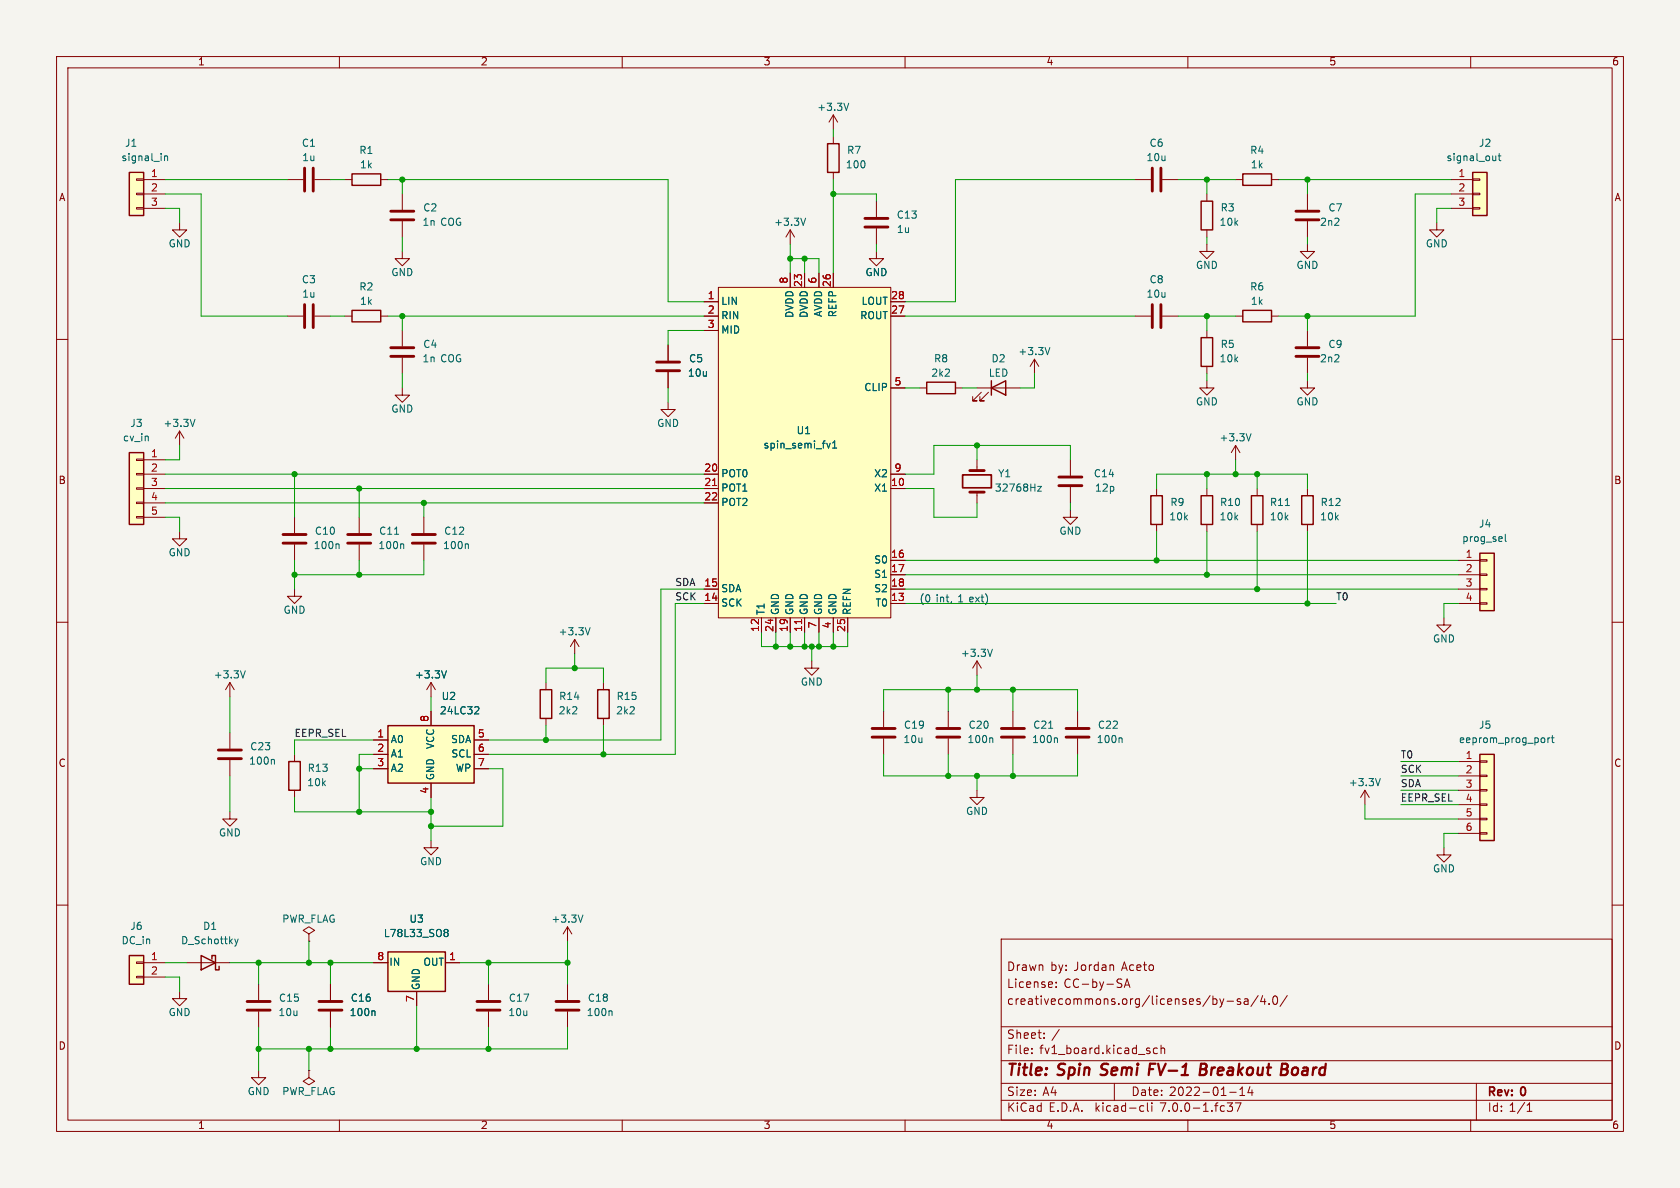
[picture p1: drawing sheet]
<svg xmlns="http://www.w3.org/2000/svg" width="297mm" height="210mm" viewBox="0 0 297 210" stroke-linecap="round" stroke-linejoin="round" font-family="sans-serif">
<path d="M0 0h297v210h-297z" fill="#f5f4ef" stroke="#f5f4ef" stroke-width=".18"/>
<g fill="none" stroke="#840000" stroke-width=".18">
<path d="M10 10h277v190h-277zM12 12h273v186h-273zM60 10v2M110 10v2M160 10v2M210 10v2M260 10v2M24.1 36.7h1.3v.3h-1.3zM24.1 34.2h1.3v.2h-1.3zM24.1 31.6h1.3v.3h-1.3zM25.4 31.8h3.8M25.4 34.3h3.8"/>
<path d="M25.4 36.8h3.8M31.7 39.4v1.2h1.3l-1.3 1.3-1.2-1.3h1.2M50.8 31.8h2.8M55.6 31.8h2.8M61 31.8h1.2M67.3 31.8h1.3M71.1 34.3v2.8M71.1 39.1v2.8M147.3 20.3v2.6M147.3 24.1v1.3M147.3 30.5v1.3M147.3 20.3l-.7 1.3"/>
<path d="M147.3 20.3l.8 1.3M154.9 35.6v2.8M200.7 31.8h2.8M205.5 31.8h2.8M213.4 34.3v1.3M218.4 31.8h1.3M224.8 31.8h1.3M231.1 34.3v2.8M231.1 39.1v2.8M254 39.4v1.2h-1.3l1.3 1.3 1.3-1.3h-1.3M256.5 31.8h3.8M256.5 34.3h3.8"/>
<path d="M256.5 36.8h3.8M260.3 36.7h1.3v.3h-1.3zM260.3 34.2h1.3v.2h-1.3zM260.3 31.6h1.3v.3h-1.3zM10 60h2M50.8 55.9h2.8M55.6 55.9h2.8M61 55.9h1.2M67.3 55.9h1.3M71.1 44.5v1.2h1.3l-1.3 1.3-1.3-1.3h1.3M71.1 58.4v2.8M124.5 55.9h2.5"/>
<path d="M124.5 53.3h2.5M124.5 58.4h2.5M127 50.8h30.5v58.4h-30.5zM139.7 40.6l-.8 1.3M139.7 40.6v2.6M139.7 48.3v2.5M139.7 40.6l.8 1.3M142.2 48.3v2.5M144.8 48.3v2.5M147.3 48.3v2.5M154.9 44.5v1.2h1.3l-1.3 1.3-1.2-1.3h1.2M154.9 40.4v2.8"/>
<path d="M157.5 55.9h2.5M157.5 53.3h2.5M200.7 55.9h2.8M205.5 55.9h2.8M213.4 43.2v1.3h1.2l-1.2 1.2-1.3-1.2h1.3M213.4 40.6v1.3M213.4 58.4v1.3M218.4 55.9h1.3M224.8 55.9h1.3M231.1 43.2v1.3h1.3l-1.3 1.2-1.2-1.2h1.2M231.1 58.4v2.8M285 60h2"/>
<path d="M31.7 76.2l-.7 1.3M31.7 76.2v2.5M31.7 76.2l.8 1.3M71.1 68.6v1.3h1.3l-1.3 1.2-1.3-1.2h1.3M71.1 63.2v2.8M118.1 71.1v1.3h1.3l-1.3 1.3-1.3-1.3h1.3M118.1 61v2.8M118.1 65.8v2.8M157.5 68.6h2.5M162.6 68.6h1.2M168.9 68.6h1.3M172.7 68.6h7.6"/>
<path d="M173.5 69.3l-1.5 1.6h.7h-.7v-.8M174.8 69.3l-1.6 1.6h.8h-.8v-.8M182.9 63.5l-.8 1.3M182.9 63.5v2.5M182.9 63.5l.7 1.3M213.4 67.3v1.3h1.2l-1.2 1.3-1.3-1.3h1.3M213.4 64.8v1.2M218.4 78.7l-.7 1.3M218.4 78.7v2.6M218.4 78.7l.8 1.3M231.1 67.3v1.3h1.3l-1.3 1.3-1.2-1.3h1.2M231.1 63.2v2.8"/>
<path d="M24.1 91.3h1.3v.3h-1.3zM24.1 88.8h1.3v.2h-1.3zM24.1 86.2h1.3v.3h-1.3zM24.1 83.7h1.3v.2h-1.3zM24.1 81.2h1.3v.2h-1.3zM25.4 81.3h3.8M25.4 83.8h3.8M25.4 86.4h3.8M25.4 88.9h3.8M25.4 91.4h3.8M31.7 94v1.3h1.3l-1.3 1.2-1.2-1.2h1.2M52.1 91.4v2.8"/>
<path d="M52.1 96.3v2.8M63.5 91.4v2.8M63.5 96.3v2.8M74.9 91.4v2.8M74.9 96.3v2.8M124.5 83.8h2.5M124.5 86.4h2.5M124.5 88.9h2.5M157.5 99.1h2.5M157.5 83.8h2.5M157.5 86.4h2.5M172.7 81.3v1.9"/>
<path d="M172.7 87v1.9M189.2 90.2v1.2h-1.2l1.2 1.3 1.3-1.3h-1.3M189.2 81.3v2.8M189.2 86.1v2.8M204.5 86.4v1.2M204.5 92.7v1.3M213.4 86.4v1.2M213.4 92.7v1.3M222.2 86.4v1.2M222.2 92.7v1.3M231.1 86.4v1.2M231.1 92.7v1.3"/>
<path d="M257.8 99.1h3.8M261.6 98.9h1.3v.3h-1.3zM10 110h2M52.1 104.1v1.3h1.2l-1.2 1.3-1.3-1.3h1.3M101.6 113l-.8 1.3M101.6 113v2.6M101.6 113l.8 1.3M124.5 104.1h2.5M124.5 106.7h2.5M134.6 109.2v2.6M137.2 109.2v2.6M139.7 109.2v2.6"/>
<path d="M142.2 109.2v2.6M143.5 116.8v1.3h1.3l-1.3 1.3-1.3-1.3h1.3M144.8 109.2v2.6M147.3 109.2v2.6M149.9 109.2v2.6M157.5 101.6h2.5M157.5 104.1h2.5M157.5 106.7h2.5M172.7 116.8v2.6M172.7 116.8l-.7 1.3M172.7 116.8l.8 1.3M255.3 109.2v1.3h-1.3l1.3 1.3 1.2-1.3h-1.2"/>
<path d="M257.8 101.6h3.8M257.8 104.1h3.8M257.8 106.7h3.8M261.6 106.6h1.3v.2h-1.3zM261.6 104h1.3v.3h-1.3zM261.6 101.5h1.3v.2h-1.3zM285 110h2M40.6 120.7l-.7 1.2M40.6 120.7v2.5M40.6 129.5v2.8M40.6 134.4v2.8M40.6 120.7l.8 1.2"/>
<path d="M52.1 133.4v1.2M52.1 139.7v1.3M66 130.8h2.6M66 133.4h2.6M66 135.9h2.6M76.2 120.7v2.5M76.2 125.7v2.6M76.2 138.4v2.6M76.2 120.7l-.8 1.2M76.2 120.7l.8 1.2M83.8 130.8h2.6M83.8 133.4h2.6"/>
<path d="M83.8 135.9h2.6M96.5 120.7v1.2M96.5 127v1.3M106.7 120.7v1.2M106.7 127v1.3M156.2 125.7v2.8M156.2 130.6v2.8M167.6 125.7v2.8M167.6 130.6v2.8M172.7 139.7v1.3h1.3l-1.3 1.2-1.3-1.2h1.3M179.1 125.7v2.8M179.1 130.6v2.8"/>
<path d="M190.5 125.7v2.8M190.5 130.6v2.8M241.3 139.7l-.8 1.3M241.3 139.7v2.5M241.3 139.7l.8 1.3M257.8 134.6h3.8M257.8 137.2h3.8M257.8 139.7h3.8M261.6 139.6h1.3v.2h-1.3zM261.6 137h1.3v.3h-1.3zM261.6 134.5h1.3v.2h-1.3zM10 160h2"/>
<path d="M40.6 143.5v1.3h1.3l-1.3 1.3-1.2-1.3h1.2M76.2 148.6v1.3h1.3l-1.3 1.2-1.3-1.2h1.3M255.3 149.9v1.2h-1.3l1.3 1.3 1.2-1.3h-1.2M257.8 142.2h3.8M257.8 144.8h3.8M257.8 147.3h3.8M261.6 147.2h1.3v.2h-1.3zM261.6 144.7h1.3v.2h-1.3zM261.6 142.1h1.3v.3h-1.3zM285 160h2M24.1 172.6h1.3v.2h-1.3zM24.1 170.1h1.3v.2h-1.3z"/>
<path d="M25.4 170.2h3.8M25.4 172.7h3.8M31.7 175.3v1.2h1.3l-1.3 1.3-1.2-1.3h1.2M33 170.2h7.6M45.7 174v2.8M45.7 178.8v2.8M54.6 165.1l1-.6-1-.7-1 .7 1 .6v1.3M54.6 166.4h.1M58.4 174v2.8M58.4 178.8v2.8M66 170.2h2.6M73.7 175.3v2.5"/>
<path d="M78.7 170.2h2.6M86.4 174v2.8M86.4 178.8v2.8M100.3 163.8v2.6M100.3 174v2.8M100.3 178.8v2.8M100.3 163.8l-.7 1.3M100.3 163.8l.8 1.3M177 166h108v32h-108zM186.7 174.4v.2M186.7 173.6v.2M198 173.8l.3 .3v.3l-.3 .2"/>
<path d="M198.1 173.1h.2M198.8 174.6l.5-1.5 .5 1.5M198.9 174.1h.7M216.9 177h1.2M219.3 176.6h-.4l-.2 .2 .1 .2 .5 .1v.4h-.6M220 176.6h.6v1M220.6 176.9l-.5 .1a.29 .29 0 0 0-.2 .3 .29 .29 0 0 0 .2 .3l.5-.1M222.4 176l-1.3 1.9M223.2 176l-.3 1.1h.9M223.6 176.6v1M224.4 177.4v.2M225.1 176.2l.3-.1a.81 .81 0 0 1 .5 .6 .81 .81 0 0 1-.3 .8l-.1 .1a.81 .81 0 0 1-.4-1.4z"/>
<path d="M227.6 176l-1.3 1.9M45.7 189.2v1.3h1.3l-1.3 1.3-1.3-1.3h1.3M54.6 189.2v1.3l1 .6-1 .7-1-.7 1-.6M54.6 189.2h.1M60 198v2M110 198v2M160 198v2M177 194.5h108M177 191.5h108M177 187.5h108M177 181.5h108M182.4 186.1v.2"/>
<path d="M182.4 185.3v.2M184.6 183.4v.2M184.6 182.6v.2M197 191.5v3M201.8 195.5h.4M202.2 196.4l-.4 .1M202.8 195v1.2l.3 .3M203.6 195v.1M203.6 195.5v1M204.6 185.3h-.4l-.3 .2v.5l.1 .2h.6M205.3 185.4l.2-.1h.3l.1 1M205.3 184.8v1.5"/>
<path d="M210 198v2M217 195h.9l-.5 .5 .4 .2v.6l-.2 .2h-.4l-.2-.2M217.4 193.1h1.1M218.4 195h1l-.7 1.5M219.2 193.7h.8M219.2 192.6l.4-.4v1.5M221 192.1l-.4 1.1h.9M221.3 192.7v1M260 198v2M261 191.5v6.5M270 196.5h.8M270 195.4l.4-.4v1.5"/>
</g>
<path d="M194.5 189.9l.3 .1M203.2 189h.7M204.3 188h-1l-.2 2M212.2 189h.7M212.9 189l.3 .2M213.3 188.2l-.3-.2h-.7l-.2 2h.7l.5-.3M213.3 188.6l-.4 .4M226.7 188h.6a.49 .49 0 0 1 .4 .6 .49 .49 0 0 1-.5 .4l.3 .1a.58 .58 0 0 1-.3 .9" fill="none" stroke="#840000" stroke-width=".4"/>
<g fill="none" stroke="#840000" stroke-width=".51">
<path d="M53.8 29.7v4.1M55.4 29.7v4.1M69.1 38.9h4.1M69.1 37.3h4.1M152.9 38.6h4.1M203.7 29.7v4.1M205.2 29.7v4.1M229.1 38.9h4.1M229.1 37.3h4.1M53.8 53.8v4.1M55.4 53.8v4.1M152.9 40.1h4.1"/>
<path d="M203.7 53.8v4.1M205.2 53.8v4.1M69.1 63h4.1M69.1 61.5h4.1M116.1 65.5h4M116.1 64h4M229.1 63h4.1M229.1 61.5h4.1M50 96h4.1M50 94.5h4.1M61.5 96h4M61.5 94.5h4"/>
<path d="M72.9 96h4.1M72.9 94.5h4.1M171.4 87h2.6M171.4 83.2h2.6M187.2 85.9h4.1M187.2 84.3h4.1M38.6 134.1h4.1M38.6 132.6h4.1M154.2 130.3h4M154.2 128.8h4M165.6 130.3h4.1M165.6 128.8h4.1"/>
<path d="M177 130.3h4.1M177 128.8h4.1M188.5 130.3h4M188.5 128.8h4M43.7 178.6h4.1M43.7 177h4.1M56.4 178.6h4.1M56.4 177h4.1M84.3 178.6h4.1M84.3 177h4.1M98.3 178.6h4.1M98.3 177h4.1"/>
</g>
<g fill="none" stroke="#006464" stroke-width=".18">
<path d="M150 18.2l-.4 1.3M29.1 27.6v.8M29.1 27.7l.2-.1h.3v.8M142.4 38.6l-.4 1.2M264.4 27.6v.8M264.4 28.3l-.1 .1M264.9 27.6h.4M265 27.1v1.1l.3 .2M34.5 74.1l-.5 1.3M146.8 78.4l-.3 .8M147.2 79.2h.7M147.2 78.3l.4-.4v1.3"/>
<path d="M185.6 61.4l-.4 1.3M221.2 76.7l-.5 1.2M59.8 96.1l.1 .2v.7M71.2 96.1l.2 .2v.7M82.6 96.1l.2 .2v.7M183.4 86h.7l-.7 .8h.7M266.1 94.4v1.1l.2 .2M43.4 118.6l-.5 1.2M78.9 118.6l-.4 1.2M104.3 111l-.4 1.2M175.4 114.8l-.4 1.2M48.3 134.2l.2 .2v.7"/>
<path d="M84.4 124.9l.3 .3-.1 .3-.7 .7h.8M175.3 130.4l.2 .2v.7M186.8 130.4l.1 .2v.7M198.2 130.4l.2 .2v.7M244 137.6l-.4 1.3M273 130.5l.1 .2-.1 .5M273.6 130.4v.9M274 130.4l-.4 .3M274.3 130.4h.4M274.4 130v1.1l.3 .2M41.5 166l.3 .8M41.8 166.8l-.3 .5"/>
<path d="M42.1 166l-.3 .8M66.1 178.7l.2 .2v.6M78.7 164.3h.3l.2 .2-.2 .3M78.7 164.8h.3M79 164.8l.2 .2v.3l-.2 .3h-.3M103.1 161.8l-.5 1.2M108 178.7l.2 .2v.6"/>
</g>
<path d="M170.2 83.9h5.1v2.3h-5.1z" fill="none" stroke="#840000" stroke-width=".3"/>
<g fill="#ffffc2" stroke="#ffffc2" stroke-width=".18">
<path d="M261.6 97.8h2.6v10.2h-2.6z"/>
<path d="M22.9 168.9h2.5v5.1h-2.5z"/>
<path d="M22.9 30.5h2.5v7.6h-2.5z"/>
<path d="M68.6 128.3h15.2v10.1h-15.2z"/>
<path d="M261.6 133.4h2.6v15.2h-2.6z"/>
<path d="M260.3 30.5h2.6v7.6h-2.6z"/>
<path d="M68.6 168.3h10.1v7h-10.1z"/>
<path d="M22.9 80h2.5v12.7h-2.5z"/>
<path d="M127 50.8h30.5v58.4h-30.5z"/>
</g>
<g fill="none" stroke="#840000" stroke-width=".25">
<path d="M22.9 30.5h2.5v7.6h-2.5zM62.2 30.7h5.1v2.1h-5.1zM146.3 25.4h2v5.1h-2zM212.3 35.6h2.1v5h-2.1zM219.7 30.7h5.1v2.1h-5.1zM260.3 30.5h2.6v7.6h-2.6zM62.2 54.9h5.1v2h-5.1zM212.3 59.7h2.1v5.1h-2.1zM219.7 54.9h5.1v2h-5.1zM163.8 67.6h5.1v2h-5.1zM175.3 68.6l2.5-1.3v2.6zM175.3 67.3v2.6"/>
<path d="M22.9 80h2.5v12.7h-2.5zM203.5 87.6h2v5.1h-2zM212.3 87.6h2.1v5.1h-2.1zM221.2 87.6h2.1v5.1h-2.1zM230.1 87.6h2.1v5.1h-2.1zM261.6 97.8h2.6v10.2h-2.6zM51.1 134.6h2v5.1h-2zM68.6 128.3h15.2v10.1h-15.2zM95.5 121.9h2v5.1h-2zM105.7 121.9h2v5.1h-2zM261.6 133.4h2.6v15.2h-2.6zM22.9 168.9h2.5v5.1h-2.5z"/>
<path d="M35.6 168.9l2.5 1.3-2.5 1.3zM37.5 169.5v-.6h.6v2.6h.6v-.7M68.6 168.3h10.1v7h-10.1z"/>
</g>
<path d="M126 85.8h.7M141.7 109.5v.7" fill="none" stroke="#a90000" stroke-width=".18"/>
<g fill="none" stroke="#009600" stroke-width=".18">
<path d="M29.2 34.3h6.4v21.6h15.2M29.2 36.8h2.5v2.6M29.2 31.8h21.6M58.4 31.8h2.6M68.6 31.8h49.5v21.5h6.4M71.1 31.8v2.5M147.3 34.3h7.6v1.3M147.3 22.9v1.2M147.3 31.8v16.5M200.7 31.8h-31.8v21.5h-8.9M208.3 31.8h10.1M213.4 31.8v2.5"/>
<path d="M226.1 31.8h30.4M231.1 31.8v2.5M256.5 34.3h-6.3v21.6h-24.1M256.5 36.8h-2.5v2.6M58.4 55.9h2.6M68.6 55.9h55.9M71.1 41.9v2.6M71.1 55.9v2.5M124.5 58.4h-6.4v2.6M139.7 45.7h5.1v2.6M139.7 43.2v5.1M142.2 45.7v2.6"/>
<path d="M154.9 43.2v1.3M160 55.9h40.7M208.3 55.9h10.1M213.4 41.9v1.3M213.4 55.9v2.5M231.1 41.9v1.3M231.1 55.9v2.5M31.7 78.7v2.6h-2.5M71.1 66v2.6M118.1 68.6v2.5M160 68.6h2.6M170.2 68.6h2.5"/>
<path d="M172.7 78.7v2.6M182.9 66v2.6h-2.6M213.4 66v1.3M231.1 66v1.3M29.2 88.9h95.3M29.2 86.4h95.3M29.2 91.4h2.5v2.6M29.2 83.8h95.3M52.1 83.8v7.6M52.1 99.1v5M63.5 86.4v5M63.5 99.1v2.5"/>
<path d="M74.9 99.1v2.5h-22.8M74.9 88.9v2.5M160 86.4h5.1v5h7.6v-2.5M160 99.1h97.8M189.2 81.3v-2.6h-24.1v5.1h-5.1M189.2 88.9v1.3M204.5 86.4v-2.6h26.6v2.6M204.5 94v5.1M213.4 83.8v2.6M213.4 94v7.6M218.4 81.3v2.5M222.2 83.8v2.6"/>
<path d="M222.2 94v10.1M231.1 94v12.7M101.6 115.6v2.5M124.5 104.1h-7.7v26.7h-30.4M124.5 106.7h-5.1v26.7h-33M134.6 111.8v2.5h15.3v-2.5M137.2 111.8v2.5M139.7 111.8v2.5M142.2 111.8v2.5M143.5 114.3v2.5M144.8 111.8v2.5M147.3 111.8v2.5"/>
<path d="M160 101.6h97.8M160 106.7h76.2M160 104.1h97.8M172.7 119.4v2.5M257.8 106.7h-2.5v2.5M40.6 123.2v6.3M40.6 137.2v6.3M63.5 135.9h2.5M66 130.8h-13.9v2.6M66 133.4h-2.5v10.1M76.2 123.2v2.5M86.4 135.9h2.5v10.2h-12.7"/>
<path d="M96.5 120.7v-2.6h10.2v2.6M96.5 128.3v2.5M106.7 128.3v5.1M156.2 125.7v-3.8h34.3v3.8M156.2 133.4v3.8h34.3v-3.8M167.6 121.9v3.8M167.6 133.4v3.8M172.7 137.2v2.5M179.1 121.9v3.8M179.1 133.4v3.8M247.6 137.2h10.2M247.6 134.6h10.2"/>
<path d="M247.6 139.7h10.2M52.1 141v2.5h24.1M76.2 141v7.6M241.3 142.2v2.6h16.5M247.6 142.2h10.2M257.8 147.3h-2.5v2.6M29.2 172.7h2.5v2.6M29.2 170.2h3.8M40.6 170.2h25.4M45.7 170.2v3.8M54.6 166.4v3.8M58.4 170.2v3.8"/>
<path d="M73.7 177.8v7.6M81.3 170.2h19M86.4 170.2v3.8M100.3 166.4v7.6M45.7 181.6v7.6M54.6 185.4v3.8M58.4 181.6v3.8M86.4 181.6v3.8M100.3 181.6v3.8h-54.6"/>
</g>
<g fill="#009600" stroke="#009600" stroke-width=".18">
<circle cx="231.1" cy="55.9" r=".46"/>
<circle cx="213.4" cy="55.9" r=".46"/>
<circle cx="231.1" cy="31.8" r=".46"/>
<circle cx="213.4" cy="31.8" r=".46"/>
<circle cx="139.7" cy="45.7" r=".46"/>
<circle cx="147.3" cy="34.3" r=".46"/>
<circle cx="142.2" cy="45.7" r=".46"/>
<circle cx="167.6" cy="121.9" r=".46"/>
<circle cx="142.2" cy="114.3" r=".46"/>
<circle cx="147.3" cy="114.3" r=".46"/>
<circle cx="143.5" cy="114.3" r=".46"/>
<circle cx="144.8" cy="114.3" r=".46"/>
<circle cx="137.2" cy="114.3" r=".46"/>
<circle cx="139.7" cy="114.3" r=".46"/>
<circle cx="167.6" cy="137.2" r=".46"/>
<circle cx="213.4" cy="83.8" r=".46"/>
<circle cx="204.5" cy="99.1" r=".46"/>
<circle cx="218.4" cy="83.8" r=".46"/>
<circle cx="231.1" cy="106.7" r=".46"/>
<circle cx="222.2" cy="104.1" r=".46"/>
<circle cx="213.4" cy="101.6" r=".46"/>
<circle cx="222.2" cy="83.8" r=".46"/>
<circle cx="172.7" cy="78.7" r=".46"/>
<circle cx="172.7" cy="137.2" r=".46"/>
<circle cx="179.1" cy="137.2" r=".46"/>
<circle cx="179.1" cy="121.9" r=".46"/>
<circle cx="172.7" cy="121.9" r=".46"/>
<circle cx="76.2" cy="143.5" r=".46"/>
<circle cx="63.5" cy="135.9" r=".46"/>
<circle cx="63.5" cy="143.5" r=".46"/>
<circle cx="96.5" cy="130.8" r=".46"/>
<circle cx="101.6" cy="118.1" r=".46"/>
<circle cx="63.5" cy="101.6" r=".46"/>
<circle cx="106.7" cy="133.4" r=".46"/>
<circle cx="52.1" cy="101.6" r=".46"/>
<circle cx="45.7" cy="170.2" r=".46"/>
<circle cx="54.6" cy="170.2" r=".46"/>
<circle cx="58.4" cy="170.2" r=".46"/>
<circle cx="58.4" cy="185.4" r=".46"/>
<circle cx="45.7" cy="185.4" r=".46"/>
<circle cx="54.6" cy="185.4" r=".46"/>
<circle cx="71.1" cy="55.9" r=".46"/>
<circle cx="74.9" cy="88.9" r=".46"/>
<circle cx="63.5" cy="86.4" r=".46"/>
<circle cx="71.1" cy="31.8" r=".46"/>
<circle cx="52.1" cy="83.8" r=".46"/>
<circle cx="76.2" cy="146.1" r=".46"/>
<circle cx="86.4" cy="170.2" r=".46"/>
<circle cx="86.4" cy="185.4" r=".46"/>
<circle cx="73.7" cy="185.4" r=".46"/>
<circle cx="100.3" cy="170.2" r=".46"/>
</g>
<g font-size="2.8" fill="#840000">
<text x="178" y="190.8">Title:</text>
<text x="187.1" y="190.8">Spin</text>
<text x="195.3" y="190.8">Semi</text>
<text x="204.4" y="190.8">FV-1</text>
<text x="214" y="190.8">Breakout</text>
<text x="228.9" y="190.8">Board</text>
</g>
<g font-size="2.1" fill="#840000">
<text x="178" y="171.9">Drawn</text>
<text x="185.7" y="171.9">by: Jordan</text>
<text x="198.4" y="171.9">Aceto</text>
<text x="178" y="177.9">creativecommons.org/licenses/by-sa/4.0/</text>
<text x="178" y="174.9">License:</text>
<text x="188.1" y="174.9">CC-by-SA</text>
<text x="178" y="183.9">Sheet:</text>
<text x="185.9" y="183.9">/</text>
<text x="178" y="186.6">File:</text>
<text x="183.8" y="186.6">fv1_board.kicad_sch</text>
<text x="178" y="196.8">KiCad</text>
<text x="178" y="194">Size:</text>
<text x="184.3" y="194">A4</text>
<text x="185.4" y="196.8">E.D.A.</text>
<text x="193.7" y="196.8">kicad-cli</text>
<text x="200" y="194">Date:</text>
<text x="205.2" y="196.8">7.0.0-1.fc37</text>
<text x="206.7" y="194">2022-01-14</text>
<text x="263" y="194.2">Rev:</text>
<text x="263" y="196.8">Id: 1/1</text>
<text x="269" y="194.2">0</text>
</g>
<g font-size="1.8" fill="#840000">
<text x="35" y="11.8">1</text>
<text x="85" y="11.8">2</text>
<text x="135" y="11.8">3</text>
<text x="185" y="11.8">4</text>
<text x="235" y="11.8">5</text>
<text x="285" y="11.8">6</text>
<text x="10.4" y="35.8">A</text>
<text x="285.4" y="35.8">A</text>
<text x="10.3" y="85.8">B</text>
<text x="285.3" y="85.8">B</text>
<text x="10.3" y="135.8">C</text>
<text x="285.3" y="135.8">C</text>
<text x="10.3" y="185.8">D</text>
<text x="285.3" y="185.8">D</text>
<text x="35" y="199.8">1</text>
<text x="85" y="199.8">2</text>
<text x="135" y="199.8">3</text>
<text x="185" y="199.8">4</text>
<text x="235" y="199.8">5</text>
<text x="285" y="199.8">6</text>
</g>
<g font-size="1.8" fill="#006464">
<text x="144.4" y="19.9">+3.3V</text>
<text x="21.4" y="28.8">signal_in</text>
<text x="22" y="26.2">J1</text>
<text x="53.3" y="26.2">C1</text>
<text x="53.4" y="28.8">1u</text>
<text x="63.5" y="27.5">R1</text>
<text x="149.7" y="27.5">R7</text>
<text x="202.6" y="28.8">10u</text>
<text x="203.2" y="26.2">C6</text>
<text x="220.9" y="27.5">R4</text>
<text x="255.7" y="28.8">signal_out</text>
<text x="261.4" y="26.2">J2</text>
<text x="63.6" y="30">1k</text>
<text x="149.5" y="30">100</text>
<text x="221.1" y="30">1k</text>
<text x="74.6" y="40.2">1n</text>
<text x="74.8" y="37.7">C2</text>
<text x="77.9" y="40.2">COG</text>
<text x="136.8" y="40.2">+3.3V</text>
<text x="158.5" y="38.9">C13</text>
<text x="158.5" y="41.5">1u</text>
<text x="215.5" y="40.2">10k</text>
<text x="215.7" y="37.7">R3</text>
<text x="233.3" y="40.2">2n2</text>
<text x="234.8" y="37.7">C7</text>
<text x="29.8" y="44">GND</text>
<text x="211.4" y="47.8">GND</text>
<text x="229.1" y="47.8">GND</text>
<text x="252" y="44">GND</text>
<text x="53.3" y="50.4">C3</text>
<text x="53.4" y="52.9">1u</text>
<text x="63.5" y="51.6">R2</text>
<text x="69.1" y="49.1">GND</text>
<text x="152.9" y="49.1">GND</text>
<text x="202.6" y="52.9">10u</text>
<text x="203.2" y="50.4">C8</text>
<text x="220.9" y="51.6">R6</text>
<text x="63.6" y="54.2">1k</text>
<text x="127.5" y="54.2">LIN</text>
<text x="127.5" y="56.7">RIN</text>
<text x="127.5" y="59.2">MID</text>
<text x="140.5" y="56.3" transform="rotate(-90 140.5 56.3)">DVDD</text>
<text x="143.1" y="56.3" transform="rotate(-90 143.1 56.3)">DVDD</text>
<text x="145.6" y="56.2" transform="rotate(-90 145.6 56.2)">AVDD</text>
<text x="148.1" y="56.2" transform="rotate(-90 148.1 56.2)">REFP</text>
<text x="151.9" y="56.7">ROUT</text>
<text x="152.2" y="54.2">LOUT</text>
<text x="221.1" y="54.2">1k</text>
<text x="74.6" y="64.3">1n</text>
<text x="74.8" y="61.8">C4</text>
<text x="77.9" y="64.3">COG</text>
<text x="121.8" y="64.3">C5</text>
<text x="165.1" y="64.3">R8</text>
<text x="175.2" y="64.3">D2</text>
<text x="180" y="63.1">+3.3V</text>
<text x="215.5" y="64.3">10k</text>
<text x="215.7" y="61.8">R5</text>
<text x="233.3" y="64.3">2n2</text>
<text x="234.8" y="61.8">C9</text>
<text x="121.6" y="66.9">10u</text>
<text x="152.7" y="69.4">CLIP</text>
<text x="164.6" y="66.9">2k2</text>
<text x="174.7" y="66.9">LED</text>
<text x="211.4" y="71.9">GND</text>
<text x="229.1" y="71.9">GND</text>
<text x="23" y="75.8">J3</text>
<text x="28.8" y="75.8">+3.3V</text>
<text x="69.1" y="73.2">GND</text>
<text x="116.1" y="75.8">GND</text>
<text x="140.8" y="77">U1</text>
<text x="21.7" y="78.3">cv_in</text>
<text x="134.9" y="79.6">spin_semi_fv1</text>
<text x="215.5" y="78.3">+3.3V</text>
<text x="127.5" y="84.6">POT0</text>
<text x="127.5" y="87.2">POT1</text>
<text x="127.5" y="89.7">POT2</text>
<text x="154.4" y="87.2">X1</text>
<text x="154.4" y="84.6">X2</text>
<text x="175.8" y="87.2">32768Hz</text>
<text x="176.4" y="84.6">Y1</text>
<text x="193.3" y="84.6">C14</text>
<text x="193.5" y="87.2">12p</text>
<text x="206.8" y="89.7">R9</text>
<text x="215.6" y="89.7">R10</text>
<text x="224.4" y="89.7">R11</text>
<text x="233.4" y="89.7">R12</text>
<text x="55.6" y="94.8">C10</text>
<text x="67" y="94.8">C11</text>
<text x="78.5" y="94.8">C12</text>
<text x="187.2" y="94.8">GND</text>
<text x="206.7" y="92.3">10k</text>
<text x="215.5" y="92.3">10k</text>
<text x="224.4" y="92.3">10k</text>
<text x="233.3" y="92.3">10k</text>
<text x="261.4" y="93.5">J4</text>
<text x="29.8" y="98.6">GND</text>
<text x="55.4" y="97.3">100n</text>
<text x="66.8" y="97.3">100n</text>
<text x="78.3" y="97.3">100n</text>
<text x="154.4" y="99.9">S0</text>
<text x="258.4" y="96.1">prog_sel</text>
<text x="127.5" y="107.5">SCK</text>
<text x="127.5" y="105">SDA</text>
<text x="154.4" y="102.4">S1</text>
<text x="154.4" y="105">S2</text>
<text x="154.7" y="107.5">T0</text>
<text x="50.1" y="108.8">GND</text>
<text x="98.7" y="112.6">+3.3V</text>
<text x="135.4" y="108.7" transform="rotate(-90 135.4 108.7)">T1</text>
<text x="138" y="108.7" transform="rotate(-90 138 108.7)">GND</text>
<text x="140.5" y="108.7" transform="rotate(-90 140.5 108.7)">GND</text>
<text x="143.1" y="108.7" transform="rotate(-90 143.1 108.7)">GND</text>
<text x="145.6" y="108.7" transform="rotate(-90 145.6 108.7)">GND</text>
<text x="148.1" y="108.7" transform="rotate(-90 148.1 108.7)">GND</text>
<text x="150.7" y="108.7" transform="rotate(-90 150.7 108.7)">REFN</text>
<text x="253.3" y="113.9">GND</text>
<text x="169.8" y="116.4">+3.3V</text>
<text x="37.7" y="120.2">+3.3V</text>
<text x="73.3" y="120.2">+3.3V</text>
<text x="78" y="124">U2</text>
<text x="98.8" y="124">R14</text>
<text x="108.9" y="124">R15</text>
<text x="141.5" y="121.5">GND</text>
<text x="69.1" y="131.6">A0</text>
<text x="77.7" y="126.6">24LC32</text>
<text x="79.6" y="131.6">SDA</text>
<text x="98.7" y="126.6">2k2</text>
<text x="108.9" y="126.6">2k2</text>
<text x="159.7" y="131.6">10u</text>
<text x="159.7" y="129.1">C19</text>
<text x="171" y="131.6">100n</text>
<text x="171.2" y="129.1">C20</text>
<text x="182.4" y="131.6">100n</text>
<text x="182.6" y="129.1">C21</text>
<text x="193.8" y="131.6">100n</text>
<text x="194" y="129.1">C22</text>
<text x="257.9" y="131.6">eeprom_prog_port</text>
<text x="261.4" y="129.1">J5</text>
<text x="44" y="135.4">100n</text>
<text x="44.2" y="132.9">C23</text>
<text x="54.3" y="136.7">R13</text>
<text x="69.1" y="134.2">A1</text>
<text x="69.1" y="136.7">A2</text>
<text x="77" y="137.9" transform="rotate(-90 77 137.9)">GND</text>
<text x="77" y="132.5" transform="rotate(-90 77 132.5)">VCC</text>
<text x="79.7" y="134.2">SCL</text>
<text x="80.5" y="136.7">WP</text>
<text x="54.3" y="139.3">10k</text>
<text x="238.4" y="139.3">+3.3V</text>
<text x="38.6" y="148.1">GND</text>
<text x="170.7" y="144.3">GND</text>
<text x="74.2" y="153.2">GND</text>
<text x="253.3" y="154.5">GND</text>
<text x="21.4" y="167.2">DC_in</text>
<text x="23" y="164.7">J6</text>
<text x="31.9" y="167.2">D_Schottky</text>
<text x="35.8" y="164.7">D1</text>
<text x="49.8" y="163.4">PWR_FLAG</text>
<text x="67.8" y="165.9">L78L33_SO8</text>
<text x="72.3" y="163.4">U3</text>
<text x="97.4" y="163.4">+3.3V</text>
<text x="68.8" y="171">IN</text>
<text x="74.7" y="171">OUT</text>
<text x="29.8" y="179.9">GND</text>
<text x="49.2" y="179.9">10u</text>
<text x="49.3" y="177.4">C15</text>
<text x="61.8" y="179.9">100n</text>
<text x="62" y="177.4">C16</text>
<text x="74.5" y="175" transform="rotate(-90 74.5 175)">GND</text>
<text x="89.8" y="179.9">10u</text>
<text x="89.9" y="177.4">C17</text>
<text x="103.7" y="179.9">100n</text>
<text x="103.9" y="177.4">C18</text>
<text x="43.7" y="193.9">GND</text>
<text x="49.8" y="193.9">PWR_FLAG</text>
</g>
<g font-size="1.8" fill="#a90000">
<text x="26.6" y="31.5">1</text>
<text x="26.6" y="34">2</text>
<text x="257.8" y="31.5">1</text>
<text x="257.8" y="34">2</text>
<text x="26.6" y="36.6">3</text>
<text x="257.8" y="36.6">3</text>
<text x="125.1" y="53.1">1</text>
<text x="139.4" y="50.2" transform="rotate(-90 139.4 50.2)">8</text>
<text x="142" y="50.8" transform="rotate(-90 142 50.8)">23</text>
<text x="144.5" y="50.2" transform="rotate(-90 144.5 50.2)">6</text>
<text x="147.1" y="50.8" transform="rotate(-90 147.1 50.8)">26</text>
<text x="157.5" y="53.1">28</text>
<text x="125.1" y="55.6">2</text>
<text x="125.1" y="58.2">3</text>
<text x="157.5" y="55.6">27</text>
<text x="158.1" y="68.3">5</text>
<text x="26.6" y="81">1</text>
<text x="26.6" y="83.6">2</text>
<text x="124.5" y="83.6">20</text>
<text x="158.1" y="83.6">9</text>
<text x="26.6" y="86.1">3</text>
<text x="26.6" y="88.6">4</text>
<text x="124.5" y="86.1">21</text>
<text x="124.5" y="88.6">22</text>
<text x="157.5" y="86.1">10</text>
<text x="26.6" y="91.2">5</text>
<text x="157.5" y="98.8">16</text>
<text x="157.5" y="101.3">17</text>
<text x="259" y="98.8">1</text>
<text x="259" y="101.3">2</text>
<text x="124.5" y="106.4">14</text>
<text x="124.5" y="103.9">15</text>
<text x="157.5" y="106.4">13</text>
<text x="157.5" y="103.9">18</text>
<text x="259" y="103.9">3</text>
<text x="259" y="106.4">4</text>
<text x="134.4" y="111.8" transform="rotate(-90 134.4 111.8)">12</text>
<text x="136.9" y="111.8" transform="rotate(-90 136.9 111.8)">24</text>
<text x="139.4" y="111.8" transform="rotate(-90 139.4 111.8)">19</text>
<text x="142" y="111.8" transform="rotate(-90 142 111.8)">11</text>
<text x="144.5" y="111.2" transform="rotate(-90 144.5 111.2)">7</text>
<text x="147.1" y="111.2" transform="rotate(-90 147.1 111.2)">4</text>
<text x="149.6" y="111.8" transform="rotate(-90 149.6 111.8)">25</text>
<text x="66.6" y="130.6">1</text>
<text x="75.9" y="127.7" transform="rotate(-90 75.9 127.7)">8</text>
<text x="84.4" y="130.6">5</text>
<text x="66.6" y="133.1">2</text>
<text x="66.6" y="135.6">3</text>
<text x="84.4" y="133.1">6</text>
<text x="84.4" y="135.6">7</text>
<text x="259" y="134.4">1</text>
<text x="259" y="136.9">2</text>
<text x="75.9" y="140.4" transform="rotate(-90 75.9 140.4)">4</text>
<text x="259" y="139.4">3</text>
<text x="259" y="142">4</text>
<text x="259" y="144.5">5</text>
<text x="259" y="147.1">6</text>
<text x="26.6" y="169.9">1</text>
<text x="26.6" y="172.5">2</text>
<text x="66.6" y="169.9">8</text>
<text x="79.3" y="169.9">1</text>
<text x="73.4" y="177.2" transform="rotate(-90 73.4 177.2)">7</text>
</g>
<g font-size="1.8" fill="#0f0f0f">
<text x="119.4" y="103.8">SDA</text>
<text x="119.4" y="106.3">SCK</text>
<text x="236.2" y="106.3">T0</text>
<text x="52.1" y="130.5">EEPR_SEL</text>
<text x="247.6" y="136.8">SCK</text>
<text x="247.6" y="134.3">T0</text>
<text x="247.6" y="141.9">EEPR_SEL</text>
<text x="247.6" y="139.4">SDA</text>
</g>
<g font-size="1.8" fill="#0000c2">
<text x="162.6" y="106.7">(0</text>
<text x="165.5" y="106.7">int,</text>
<text x="169.5" y="106.7">1 ext)</text>
</g>
</svg>
